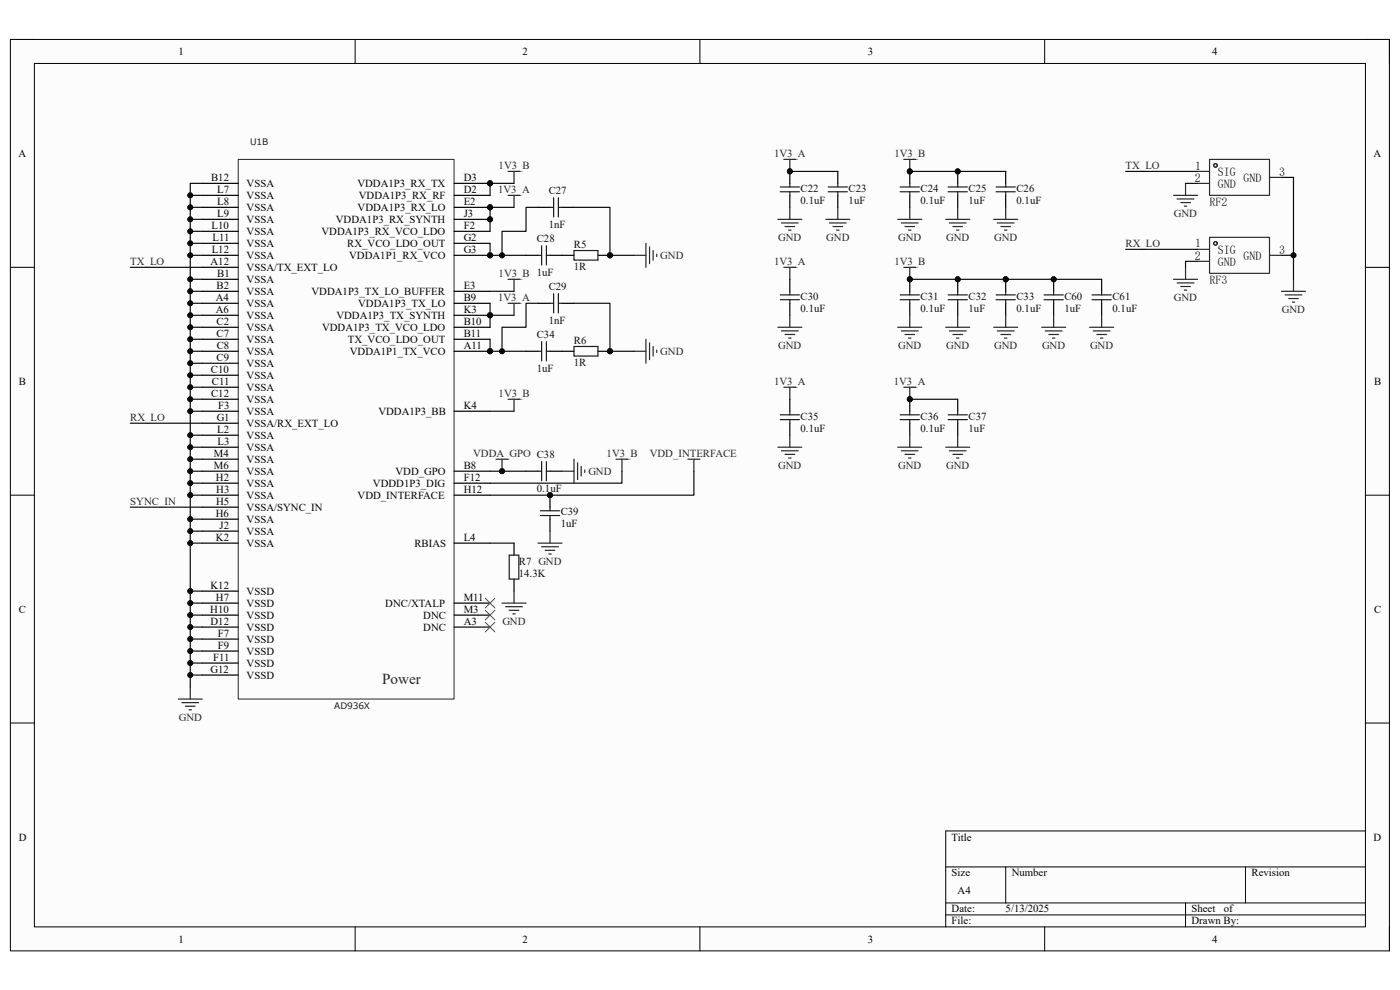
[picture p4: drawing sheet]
<svg xmlns="http://www.w3.org/2000/svg" width="297mm" height="210mm" viewBox="0 0 297 210" stroke-linecap="round" stroke-linejoin="round" font-family="sans-serif">
<path d="M2.2 8.4h292.6v193.3h-292.6z" fill-rule="evenodd" fill="#fcfcfc"/>
<path d="M2.2 8.4h292.6v193.3h-292.6z" fill="none" stroke="#000" stroke-width=".21"/>
<path d="M7.3 13.5h282.4v183.1h-282.4z" fill-rule="evenodd" fill="#fcfcfc"/>
<g fill="none" stroke="#000" stroke-width=".21">
<path d="M2.2 8.4h5.1M7.3 13.5h282.4v183.1h-282.4zM75.3 8.4v5.1M148.5 8.4v5.1M221.6 8.4v5.1M289.7 8.4h5.1v5.1M2.2 56.7h5.1M289.7 56.7h5.1M2.2 105h5.1M289.7 105.1h5.1M2.2 153.4h5.1M289.7 153.4h5.1"/>
<path d="M289.7 176.3h-89.1v20.3M75.3 196.6v5.1M148.5 196.6v5.1M200.6 183.9h89.1M200.6 191.5h89.1M200.6 194.1h89.1M213.4 183.9v7.6M221.6 196.6v5.1M251.5 191.5v5.1M264.2 183.9v7.6M294.8 196.6v5.1"/>
</g>
<g fill="none" stroke="#303030" stroke-width=".25">
<path d="M256.6 33.8h12.7v7.6h-12.7zM256.6 50.4h12.7v7.6h-12.7z"/>
<circle cx="257.9" cy="35.1" r=".37"/>
<circle cx="257.9" cy="35.1" r=".38"/>
<circle cx="257.9" cy="51.6" r=".37"/>
<circle cx="257.9" cy="51.6" r=".38"/>
</g>
<path d="M254.1 36.4h2.5M254.1 38.9h2.5M269.3 37.6h2.6M254.1 52.9h2.5M254.1 55.4h2.5M269.3 54.2h2.6" fill="none" stroke="#292929" stroke-width=".25"/>
<g fill="none" stroke="#262626" stroke-width=".25">
<path d="M251.5 38.9v2.5M249 41.4h5.1M249 59.3h5.1M249.7 42.2h3.6M250.5 43h2M251.3 43.7h.5M251.5 56.7v2.6M274.4 59.3v2.5M249.7 60h3.6M250.5 60.8h2M251.3 61.5h.5M271.9 61.8h5.1"/>
<path d="M272.6 62.6h3.6M273.4 63.3h2M274.2 64.1h.5"/>
</g>
<path d="M238.8 36.4h15.3M271.9 37.6h2.5v21.7M238.8 52.9h15.3" fill="none" stroke="#0e0e0e" stroke-width=".25"/>
<circle cx="274.4" cy="54.2" r=".51" fill="#0e0e0e"/>
<circle cx="274.4" cy="54.2" r=".51" fill="none" stroke="#0e0e0e" stroke-width=".21"/>
<path d="M271.9 54.2h2.5" fill="none" stroke="#0e0e0e" stroke-width=".25"/>
<circle cx="274.4" cy="54.2" r=".51" fill="#0e0e0e"/>
<circle cx="274.4" cy="54.2" r=".51" fill="none" stroke="#0e0e0e" stroke-width=".21"/>
<path d="M251.5 38.9h2.6M254.1 55.4h-2.6v1.3" fill="none" stroke="#0e0e0e" stroke-width=".25"/>
<circle cx="104" cy="74.5" r=".51" fill="#0e0e0e"/>
<circle cx="104" cy="74.5" r=".51" fill="none" stroke="#0e0e0e" stroke-width=".21"/>
<circle cx="104" cy="38.9" r=".51" fill="#0e0e0e"/>
<circle cx="104" cy="38.9" r=".51" fill="none" stroke="#0e0e0e" stroke-width=".21"/>
<circle cx="104" cy="44" r=".51" fill="#0e0e0e"/>
<circle cx="104" cy="44" r=".51" fill="none" stroke="#0e0e0e" stroke-width=".21"/>
<circle cx="104" cy="54.2" r=".51" fill="#0e0e0e"/>
<circle cx="104" cy="54.2" r=".51" fill="none" stroke="#0e0e0e" stroke-width=".21"/>
<circle cx="104" cy="46.5" r=".51" fill="#0e0e0e"/>
<circle cx="104" cy="46.5" r=".51" fill="none" stroke="#0e0e0e" stroke-width=".21"/>
<circle cx="104" cy="66.9" r=".51" fill="#0e0e0e"/>
<circle cx="104" cy="66.9" r=".51" fill="none" stroke="#0e0e0e" stroke-width=".21"/>
<path d="M50.5 33.8h45.8v114.5h-45.8z" fill="none" stroke="#262626" stroke-width=".21"/>
<path d="M42.9 64.3h7.6M42.9 66.9h7.6M96.3 74.5h7.7M96.3 133h7.7" fill="none" stroke="#000" stroke-width=".25"/>
<circle cx="104" cy="74.5" r=".51" fill="#0e0e0e"/>
<circle cx="104" cy="74.5" r=".51" fill="none" stroke="#0e0e0e" stroke-width=".21"/>
<g fill="none" stroke="#000" stroke-width=".25">
<path d="M42.9 38.9h7.6M96.3 38.9h7.7M42.9 56.7h7.6M42.9 59.3h7.6M96.3 41.4h7.7M42.9 61.8h7.6M42.9 69.4h7.6M42.9 72h7.6M42.9 74.5h7.6M42.9 77.1h7.6M42.9 79.6h7.6M96.3 64.3h7.7"/>
<path d="M96.3 69.4h7.7M96.3 72h7.7M42.9 82.1h7.6M42.9 84.7h7.6M96.3 100h7.7"/>
</g>
<circle cx="104" cy="38.9" r=".51" fill="#0e0e0e"/>
<circle cx="104" cy="38.9" r=".51" fill="none" stroke="#0e0e0e" stroke-width=".21"/>
<path d="M96.3 44h7.7M42.9 133h7.6" fill="none" stroke="#000" stroke-width=".25"/>
<circle cx="104" cy="44" r=".51" fill="#0e0e0e"/>
<circle cx="104" cy="44" r=".51" fill="none" stroke="#0e0e0e" stroke-width=".21"/>
<path d="M96.3 49.1h7.7M96.3 51.6h7.7M96.3 54.2h7.7M96.3 61.8h7.7M42.9 87.2h7.6M42.9 89.8h7.6M96.3 102.5h7.7M42.9 135.6h7.6M42.9 138.1h7.6M42.9 140.7h7.6" fill="none" stroke="#000" stroke-width=".25"/>
<circle cx="104" cy="54.2" r=".51" fill="#0e0e0e"/>
<circle cx="104" cy="54.2" r=".51" fill="none" stroke="#0e0e0e" stroke-width=".21"/>
<path d="M96.3 46.5h7.7M42.9 102.5h7.6M42.9 105h7.6M42.9 107.6h7.6M42.9 110.1h7.6M42.9 112.7h7.6M96.3 105h7.7M42.9 127.9h7.6M42.9 130.5h7.6M42.9 143.2h7.6" fill="none" stroke="#000" stroke-width=".25"/>
<circle cx="104" cy="46.5" r=".51" fill="#0e0e0e"/>
<circle cx="104" cy="46.5" r=".51" fill="none" stroke="#0e0e0e" stroke-width=".21"/>
<path d="M96.3 66.9h7.7M42.9 115.2h7.6" fill="none" stroke="#000" stroke-width=".25"/>
<circle cx="104" cy="66.9" r=".51" fill="#0e0e0e"/>
<circle cx="104" cy="66.9" r=".51" fill="none" stroke="#0e0e0e" stroke-width=".21"/>
<g fill="none" stroke="#000" stroke-width=".25">
<path d="M42.9 41.4h7.6M42.9 44h7.6M42.9 46.5h7.6M42.9 49.1h7.6M42.9 51.6h7.6M42.9 54.2h7.6M111.6 54.2h2.5M116.7 54.2h2.5M42.9 92.3h7.6M42.9 94.9h7.6M42.9 97.4h7.6M42.9 100h7.6"/>
<path d="M96.3 87.2h7.7M96.3 115.2h7.7M42.9 125.4h7.6M96.3 130.5h7.7M96.3 127.9h7.7"/>
</g>
<path d="M107.8 36.4h2.5M109.1 36.4v2.5M107.8 41.4h2.5M109.1 41.4v2.6M37.8 148.3h5.1M38.6 149.1h3.5M39.3 149.8h2.1M40.1 150.6h.5M40.4 145.7v2.6" fill="none" stroke="#262626" stroke-width=".25"/>
<path d="M114.1 54.2h.8M114.9 52.1v4.1M115.9 52.1v4.1M115.9 54.2h.8" fill="none" stroke="#1c1c1c" stroke-width=".25"/>
<circle cx="129.4" cy="54.2" r=".51" fill="#0e0e0e"/>
<circle cx="129.4" cy="54.2" r=".51" fill="none" stroke="#0e0e0e" stroke-width=".21"/>
<path d="M126.9 54.2h2.5" fill="none" stroke="#000" stroke-width=".25"/>
<circle cx="129.4" cy="54.2" r=".51" fill="#0e0e0e"/>
<circle cx="129.4" cy="54.2" r=".51" fill="none" stroke="#0e0e0e" stroke-width=".21"/>
<path d="M114.1 44h2.6M119.2 54.2h2.6M119.2 44h2.6M111.6 74.5h2.5M116.7 74.5h2.5" fill="none" stroke="#000" stroke-width=".25"/>
<path d="M116.7 44h.7M117.4 42v4M118.5 42v4M118.5 44h.7M121.8 53.1h5.1v2.1h-5.1zM114.1 74.5h.8M114.9 72.5v4.1M115.9 72.5v4.1M115.9 74.5h.8" fill="none" stroke="#1c1c1c" stroke-width=".25"/>
<path d="M107.8 59.3h2.5M109.1 59.3v2.5M134.5 54.2h2.5M137 51.6v5.1M137.8 52.4v3.5M138.6 53.1v2.1M139.3 53.9v.5M107.8 64.3h2.5M109.1 64.3v2.6" fill="none" stroke="#262626" stroke-width=".25"/>
<circle cx="129.4" cy="74.5" r=".51" fill="#0e0e0e"/>
<circle cx="129.4" cy="74.5" r=".51" fill="none" stroke="#0e0e0e" stroke-width=".21"/>
<path d="M126.9 74.5h2.5" fill="none" stroke="#000" stroke-width=".25"/>
<circle cx="129.4" cy="74.5" r=".51" fill="#0e0e0e"/>
<circle cx="129.4" cy="74.5" r=".51" fill="none" stroke="#0e0e0e" stroke-width=".21"/>
<path d="M114.1 64.3h2.6M119.2 74.5h2.6M119.2 64.3h2.6" fill="none" stroke="#000" stroke-width=".25"/>
<path d="M116.7 64.3h.7M117.4 62.3v4.1M118.5 62.3v4.1M118.5 64.3h.7M121.8 73.5h5.1v2h-5.1z" fill="none" stroke="#1c1c1c" stroke-width=".25"/>
<path d="M134.5 74.5h2.5M137 72v5.1M137.8 72.7v3.6M138.6 73.5v2M139.3 74.3v.5M105.2 97.4h2.6M106.5 97.4v2.6M107.8 84.7h2.5M109.1 84.7v2.5" fill="none" stroke="#262626" stroke-width=".25"/>
<circle cx="106.5" cy="100" r=".51" fill="#0e0e0e"/>
<circle cx="106.5" cy="100" r=".51" fill="none" stroke="#0e0e0e" stroke-width=".21"/>
<circle cx="116.7" cy="105" r=".51" fill="#0e0e0e"/>
<circle cx="116.7" cy="105" r=".51" fill="none" stroke="#0e0e0e" stroke-width=".21"/>
<path d="M116.7 105v2.6M116.7 110.1v2.6" fill="none" stroke="#000" stroke-width=".25"/>
<circle cx="116.7" cy="105" r=".51" fill="#0e0e0e"/>
<circle cx="116.7" cy="105" r=".51" fill="none" stroke="#0e0e0e" stroke-width=".21"/>
<path d="M108 117.8h2.1v5.1h-2.1zM114.6 108.4h4.1M114.6 109.4h4.1M116.7 107.6v.8M116.7 109.4v.7" fill="none" stroke="#1c1c1c" stroke-width=".25"/>
<path d="M114.1 115.2h5.1M114.9 116h3.6M115.7 116.7h2M116.4 117.5h.5M116.7 112.7v2.5M106.5 127.9h5.1M107.3 128.7h3.5M108 129.5h2.1M108.8 130.2h.5M109.1 125.4v2.5" fill="none" stroke="#262626" stroke-width=".25"/>
<path d="M109.1 115.2v2.6M109.1 122.9v2.5" fill="none" stroke="#000" stroke-width=".25"/>
<path d="M104 38.9v2.5" fill="none" stroke="#0e0e0e" stroke-width=".25"/>
<circle cx="104" cy="38.9" r=".51" fill="#0e0e0e"/>
<circle cx="104" cy="38.9" r=".51" fill="none" stroke="#0e0e0e" stroke-width=".21"/>
<path d="M104 38.9h5.1" fill="none" stroke="#0e0e0e" stroke-width=".25"/>
<circle cx="104" cy="38.9" r=".51" fill="#0e0e0e"/>
<circle cx="104" cy="38.9" r=".51" fill="none" stroke="#0e0e0e" stroke-width=".21"/>
<path d="M104 44v5.1" fill="none" stroke="#0e0e0e" stroke-width=".25"/>
<circle cx="104" cy="46.5" r=".51" fill="#0e0e0e"/>
<circle cx="104" cy="46.5" r=".51" fill="none" stroke="#0e0e0e" stroke-width=".21"/>
<circle cx="104" cy="44" r=".51" fill="#0e0e0e"/>
<circle cx="104" cy="44" r=".51" fill="none" stroke="#0e0e0e" stroke-width=".21"/>
<path d="M104 44h5.1" fill="none" stroke="#0e0e0e" stroke-width=".25"/>
<circle cx="104" cy="44" r=".51" fill="#0e0e0e"/>
<circle cx="104" cy="44" r=".51" fill="none" stroke="#0e0e0e" stroke-width=".21"/>
<path d="M104 51.6v2.6" fill="none" stroke="#0e0e0e" stroke-width=".25"/>
<circle cx="104" cy="54.2" r=".51" fill="#0e0e0e"/>
<circle cx="104" cy="54.2" r=".51" fill="none" stroke="#0e0e0e" stroke-width=".21"/>
<path d="M114.1 44h-2.5v5.1h-5.1v5.1" fill="none" stroke="#0e0e0e" stroke-width=".25"/>
<circle cx="106.5" cy="54.2" r=".51" fill="#0e0e0e"/>
<circle cx="106.5" cy="54.2" r=".51" fill="none" stroke="#0e0e0e" stroke-width=".21"/>
<path d="M121.8 44h7.6v10.2" fill="none" stroke="#0e0e0e" stroke-width=".25"/>
<circle cx="129.4" cy="54.2" r=".51" fill="#0e0e0e"/>
<circle cx="129.4" cy="54.2" r=".51" fill="none" stroke="#0e0e0e" stroke-width=".21"/>
<path d="M129.4 54.2h5.1" fill="none" stroke="#0e0e0e" stroke-width=".25"/>
<circle cx="129.4" cy="54.2" r=".51" fill="#0e0e0e"/>
<circle cx="129.4" cy="54.2" r=".51" fill="none" stroke="#0e0e0e" stroke-width=".21"/>
<path d="M104 61.8h5.1M104 66.9h5.1" fill="none" stroke="#0e0e0e" stroke-width=".25"/>
<circle cx="104" cy="66.9" r=".51" fill="#0e0e0e"/>
<circle cx="104" cy="66.9" r=".51" fill="none" stroke="#0e0e0e" stroke-width=".21"/>
<path d="M114.1 64.3h-2.5v5.1h-5.1v5.1" fill="none" stroke="#0e0e0e" stroke-width=".25"/>
<circle cx="106.5" cy="74.5" r=".51" fill="#0e0e0e"/>
<circle cx="106.5" cy="74.5" r=".51" fill="none" stroke="#0e0e0e" stroke-width=".21"/>
<path d="M121.8 64.3h7.6v10.2" fill="none" stroke="#0e0e0e" stroke-width=".25"/>
<circle cx="129.4" cy="74.5" r=".51" fill="#0e0e0e"/>
<circle cx="129.4" cy="74.5" r=".51" fill="none" stroke="#0e0e0e" stroke-width=".21"/>
<path d="M129.4 74.5h5.1" fill="none" stroke="#0e0e0e" stroke-width=".25"/>
<circle cx="129.4" cy="74.5" r=".51" fill="#0e0e0e"/>
<circle cx="129.4" cy="74.5" r=".51" fill="none" stroke="#0e0e0e" stroke-width=".21"/>
<path d="M104 72v2.5" fill="none" stroke="#0e0e0e" stroke-width=".25"/>
<circle cx="104" cy="74.5" r=".51" fill="#0e0e0e"/>
<circle cx="104" cy="74.5" r=".51" fill="none" stroke="#0e0e0e" stroke-width=".21"/>
<path d="M104 87.2h5.1M104 100h2.5" fill="none" stroke="#0e0e0e" stroke-width=".25"/>
<circle cx="106.5" cy="100" r=".51" fill="#0e0e0e"/>
<circle cx="106.5" cy="100" r=".51" fill="none" stroke="#0e0e0e" stroke-width=".21"/>
<path d="M104 115.2h5.1" fill="none" stroke="#0e0e0e" stroke-width=".25"/>
<path d="M102.9 126.9l2.1 2.1M102.9 129.5l2.1 2M102.9 132l2.1 2M105 126.9l-2.1 2.1M105 129.5l-2.1 2M105 132l-2.1 2" fill="none" stroke="#4c4c4c" stroke-width=".21"/>
<circle cx="167.6" cy="36.4" r=".51" fill="#0e0e0e"/>
<circle cx="167.6" cy="36.4" r=".51" fill="none" stroke="#0e0e0e" stroke-width=".21"/>
<path d="M167.6 36.4v2.5M167.6 41.4v2.6" fill="none" stroke="#000" stroke-width=".25"/>
<circle cx="167.6" cy="36.4" r=".51" fill="#0e0e0e"/>
<circle cx="167.6" cy="36.4" r=".51" fill="none" stroke="#0e0e0e" stroke-width=".21"/>
<path d="M165.5 39.7h4.1M167.6 38.9v.8M175.7 39.7h4.1M177.7 38.9v.8M165.5 40.7h4.1M167.6 40.7v.7M175.7 40.7h4.1M177.7 40.7v.7" fill="none" stroke="#1c1c1c" stroke-width=".25"/>
<path d="M177.7 36.4v2.5M177.7 41.4v2.6" fill="none" stroke="#000" stroke-width=".25"/>
<path d="M166.3 33.8h2.5M167.6 33.8v2.6" fill="none" stroke="#262626" stroke-width=".25"/>
<circle cx="167.6" cy="36.4" r=".51" fill="#0e0e0e"/>
<circle cx="167.6" cy="36.4" r=".51" fill="none" stroke="#0e0e0e" stroke-width=".21"/>
<path d="M167.6 36.4h10.1" fill="none" stroke="#0e0e0e" stroke-width=".25"/>
<circle cx="167.6" cy="36.4" r=".51" fill="#0e0e0e"/>
<circle cx="167.6" cy="36.4" r=".51" fill="none" stroke="#0e0e0e" stroke-width=".21"/>
<path d="M191.7 33.8h2.6M193 33.8v2.6M165 46.5h5.1M165.8 47.3h3.5M166.5 48.1h2.1M167.3 48.8h.5M167.6 44v2.5M175.2 46.5h5.1M176 47.3h3.5M176.7 48.1h2.1M177.5 48.8h.5M177.7 44v2.5" fill="none" stroke="#262626" stroke-width=".25"/>
<circle cx="193" cy="36.4" r=".51" fill="#0e0e0e"/>
<circle cx="193" cy="36.4" r=".51" fill="none" stroke="#0e0e0e" stroke-width=".21"/>
<circle cx="193" cy="36.4" r=".51" fill="#0e0e0e"/>
<circle cx="193" cy="36.4" r=".51" fill="none" stroke="#0e0e0e" stroke-width=".21"/>
<path d="M193 36.4v2.5M193 41.4v2.6" fill="none" stroke="#000" stroke-width=".25"/>
<circle cx="193" cy="36.4" r=".51" fill="#0e0e0e"/>
<circle cx="193" cy="36.4" r=".51" fill="none" stroke="#0e0e0e" stroke-width=".21"/>
<path d="M191 39.7h4M193 38.9v.8M191 40.7h4M193 40.7v.7" fill="none" stroke="#1c1c1c" stroke-width=".25"/>
<circle cx="203.2" cy="36.4" r=".51" fill="#0e0e0e"/>
<circle cx="203.2" cy="36.4" r=".51" fill="none" stroke="#0e0e0e" stroke-width=".21"/>
<path d="M203.2 36.4v2.5M203.2 41.4v2.6" fill="none" stroke="#000" stroke-width=".25"/>
<circle cx="203.2" cy="36.4" r=".51" fill="#0e0e0e"/>
<circle cx="203.2" cy="36.4" r=".51" fill="none" stroke="#0e0e0e" stroke-width=".21"/>
<path d="M201.1 39.7h4.1M203.2 38.9v.8M211.3 39.7h4.1M213.4 38.9v.8M201.1 40.7h4.1M203.2 40.7v.7M211.3 40.7h4.1M213.4 40.7v.7" fill="none" stroke="#1c1c1c" stroke-width=".25"/>
<path d="M213.4 36.4v2.5M213.4 41.4v2.6" fill="none" stroke="#000" stroke-width=".25"/>
<g fill="none" stroke="#262626" stroke-width=".25">
<path d="M190.5 46.5h5M191.2 47.3h3.6M192 48.1h2M192.8 48.8h.5M193 44v2.5M200.6 46.5h5.1M201.4 47.3h3.6M202.2 48.1h2M202.9 48.8h.5M203.2 44v2.5M210.8 46.5h5.1M211.6 47.3h3.5"/>
<path d="M212.3 48.1h2.1M213.1 48.8h.5M213.4 44v2.5"/>
</g>
<path d="M193 36.4h20.4" fill="none" stroke="#0e0e0e" stroke-width=".25"/>
<circle cx="203.2" cy="36.4" r=".51" fill="#0e0e0e"/>
<circle cx="203.2" cy="36.4" r=".51" fill="none" stroke="#0e0e0e" stroke-width=".21"/>
<circle cx="193" cy="36.4" r=".51" fill="#0e0e0e"/>
<circle cx="193" cy="36.4" r=".51" fill="none" stroke="#0e0e0e" stroke-width=".21"/>
<path d="M166.3 56.7h2.5M167.6 56.7v2.6M191.7 56.7h2.6M193 56.7v2.6M165 69.4h5.1M165.8 70.2h3.5M166.5 71h2.1M167.3 71.7h.5M167.6 66.9v2.5" fill="none" stroke="#262626" stroke-width=".25"/>
<path d="M167.6 59.3v2.5M167.6 64.3v2.6" fill="none" stroke="#000" stroke-width=".25"/>
<path d="M165.5 62.6h4.1M165.5 63.6h4.1M167.6 61.8v.8M167.6 63.6v.7" fill="none" stroke="#1c1c1c" stroke-width=".25"/>
<circle cx="193" cy="59.3" r=".51" fill="#0e0e0e"/>
<circle cx="193" cy="59.3" r=".51" fill="none" stroke="#0e0e0e" stroke-width=".21"/>
<circle cx="193" cy="59.3" r=".51" fill="#0e0e0e"/>
<circle cx="193" cy="59.3" r=".51" fill="none" stroke="#0e0e0e" stroke-width=".21"/>
<path d="M193 59.3v2.5M193 64.3v2.6" fill="none" stroke="#000" stroke-width=".25"/>
<circle cx="193" cy="59.3" r=".51" fill="#0e0e0e"/>
<circle cx="193" cy="59.3" r=".51" fill="none" stroke="#0e0e0e" stroke-width=".21"/>
<path d="M191 62.6h4M191 63.6h4M193 61.8v.8M193 63.6v.7" fill="none" stroke="#1c1c1c" stroke-width=".25"/>
<circle cx="203.2" cy="59.3" r=".51" fill="#0e0e0e"/>
<circle cx="203.2" cy="59.3" r=".51" fill="none" stroke="#0e0e0e" stroke-width=".21"/>
<path d="M203.2 59.3v2.5M203.2 64.3v2.6" fill="none" stroke="#000" stroke-width=".25"/>
<circle cx="203.2" cy="59.3" r=".51" fill="#0e0e0e"/>
<circle cx="203.2" cy="59.3" r=".51" fill="none" stroke="#0e0e0e" stroke-width=".21"/>
<path d="M201.1 62.6h4.1M201.1 63.6h4.1M203.2 61.8v.8M203.2 63.6v.7" fill="none" stroke="#1c1c1c" stroke-width=".25"/>
<circle cx="213.4" cy="59.3" r=".51" fill="#0e0e0e"/>
<circle cx="213.4" cy="59.3" r=".51" fill="none" stroke="#0e0e0e" stroke-width=".21"/>
<path d="M213.4 59.3v2.5M213.4 64.3v2.6" fill="none" stroke="#000" stroke-width=".25"/>
<circle cx="213.4" cy="59.3" r=".51" fill="#0e0e0e"/>
<circle cx="213.4" cy="59.3" r=".51" fill="none" stroke="#0e0e0e" stroke-width=".21"/>
<path d="M211.3 62.6h4.1M211.3 63.6h4.1M213.4 61.8v.8M213.4 63.6v.7" fill="none" stroke="#1c1c1c" stroke-width=".25"/>
<g fill="none" stroke="#262626" stroke-width=".25">
<path d="M190.5 69.4h5M191.2 70.2h3.6M192 71h2M192.8 71.7h.5M193 66.9v2.5M200.6 69.4h5.1M201.4 70.2h3.6M202.2 71h2M202.9 71.7h.5M203.2 66.9v2.5M210.8 69.4h5.1M211.6 70.2h3.5"/>
<path d="M212.3 71h2.1M213.1 71.7h.5M213.4 66.9v2.5"/>
</g>
<path d="M193 59.3h20.4" fill="none" stroke="#0e0e0e" stroke-width=".25"/>
<circle cx="213.4" cy="59.3" r=".51" fill="#0e0e0e"/>
<circle cx="213.4" cy="59.3" r=".51" fill="none" stroke="#0e0e0e" stroke-width=".21"/>
<circle cx="203.2" cy="59.3" r=".51" fill="#0e0e0e"/>
<circle cx="203.2" cy="59.3" r=".51" fill="none" stroke="#0e0e0e" stroke-width=".21"/>
<circle cx="193" cy="59.3" r=".51" fill="#0e0e0e"/>
<circle cx="193" cy="59.3" r=".51" fill="none" stroke="#0e0e0e" stroke-width=".21"/>
<path d="M165 94.9h5.1M165.8 95.6h3.5M166.3 82.1h2.5M166.5 96.4h2.1M167.3 97.2h.5M167.6 82.1v2.6M167.6 92.3v2.6M191.7 82.1h2.6M193 82.1v2.6" fill="none" stroke="#262626" stroke-width=".25"/>
<path d="M167.6 84.7v2.5M167.6 89.8v2.5" fill="none" stroke="#000" stroke-width=".25"/>
<path d="M165.5 88h4.1M165.5 89h4.1M167.6 87.2v.8M167.6 89v.8" fill="none" stroke="#1c1c1c" stroke-width=".25"/>
<circle cx="193" cy="84.7" r=".51" fill="#0e0e0e"/>
<circle cx="193" cy="84.7" r=".51" fill="none" stroke="#0e0e0e" stroke-width=".21"/>
<circle cx="193" cy="84.7" r=".51" fill="#0e0e0e"/>
<circle cx="193" cy="84.7" r=".51" fill="none" stroke="#0e0e0e" stroke-width=".21"/>
<path d="M193 84.7v2.5M193 89.8v2.5" fill="none" stroke="#000" stroke-width=".25"/>
<circle cx="193" cy="84.7" r=".51" fill="#0e0e0e"/>
<circle cx="193" cy="84.7" r=".51" fill="none" stroke="#0e0e0e" stroke-width=".21"/>
<path d="M191 88h4M191 89h4M193 87.2v.8M193 89v.8M201.1 88h4.1M201.1 89h4.1M203.2 87.2v.8M203.2 89v.8" fill="none" stroke="#1c1c1c" stroke-width=".25"/>
<path d="M190.5 94.9h5M191.2 95.6h3.6M192 96.4h2M192.8 97.2h.5M193 92.3v2.6M200.6 94.9h5.1M201.4 95.6h3.6M202.2 96.4h2M202.9 97.2h.5M203.2 92.3v2.6" fill="none" stroke="#262626" stroke-width=".25"/>
<path d="M203.2 84.7v2.5M203.2 89.8v2.5" fill="none" stroke="#000" stroke-width=".25"/>
<path d="M193 84.7h10.2" fill="none" stroke="#0e0e0e" stroke-width=".25"/>
<circle cx="193" cy="84.7" r=".51" fill="#0e0e0e"/>
<circle cx="193" cy="84.7" r=".51" fill="none" stroke="#0e0e0e" stroke-width=".21"/>
<path d="M104 74.5h7.6" fill="none" stroke="#0e0e0e" stroke-width=".25"/>
<circle cx="104" cy="74.5" r=".51" fill="#0e0e0e"/>
<circle cx="104" cy="74.5" r=".51" fill="none" stroke="#0e0e0e" stroke-width=".21"/>
<circle cx="106.5" cy="74.5" r=".51" fill="#0e0e0e"/>
<circle cx="106.5" cy="74.5" r=".51" fill="none" stroke="#0e0e0e" stroke-width=".21"/>
<path d="M104 64.3v5.1" fill="none" stroke="#0e0e0e" stroke-width=".25"/>
<circle cx="104" cy="66.9" r=".51" fill="#0e0e0e"/>
<circle cx="104" cy="66.9" r=".51" fill="none" stroke="#0e0e0e" stroke-width=".21"/>
<path d="M40.4 64.3h2.5" fill="none" stroke="#0e0e0e" stroke-width=".25"/>
<circle cx="40.4" cy="64.3" r=".51" fill="#0e0e0e"/>
<circle cx="40.4" cy="64.3" r=".51" fill="none" stroke="#0e0e0e" stroke-width=".21"/>
<path d="M40.4 66.9h2.5" fill="none" stroke="#0e0e0e" stroke-width=".25"/>
<circle cx="40.4" cy="66.9" r=".51" fill="#0e0e0e"/>
<circle cx="40.4" cy="66.9" r=".51" fill="none" stroke="#0e0e0e" stroke-width=".21"/>
<path d="M40.4 59.3h2.5" fill="none" stroke="#0e0e0e" stroke-width=".25"/>
<circle cx="40.4" cy="59.2" r=".51" fill="#0e0e0e"/>
<circle cx="40.4" cy="59.2" r=".51" fill="none" stroke="#0e0e0e" stroke-width=".21"/>
<path d="M40.4 61.8h2.5" fill="none" stroke="#0e0e0e" stroke-width=".25"/>
<circle cx="40.4" cy="61.8" r=".51" fill="#0e0e0e"/>
<circle cx="40.4" cy="61.8" r=".51" fill="none" stroke="#0e0e0e" stroke-width=".21"/>
<path d="M40.4 69.4h2.5" fill="none" stroke="#0e0e0e" stroke-width=".25"/>
<circle cx="40.4" cy="69.4" r=".51" fill="#0e0e0e"/>
<circle cx="40.4" cy="69.4" r=".51" fill="none" stroke="#0e0e0e" stroke-width=".21"/>
<path d="M40.4 72h2.5" fill="none" stroke="#0e0e0e" stroke-width=".25"/>
<circle cx="40.4" cy="72" r=".51" fill="#0e0e0e"/>
<circle cx="40.4" cy="72" r=".51" fill="none" stroke="#0e0e0e" stroke-width=".21"/>
<path d="M40.4 74.5h2.5" fill="none" stroke="#0e0e0e" stroke-width=".25"/>
<circle cx="40.4" cy="74.5" r=".51" fill="#0e0e0e"/>
<circle cx="40.4" cy="74.5" r=".51" fill="none" stroke="#0e0e0e" stroke-width=".21"/>
<path d="M40.4 77.1h2.5" fill="none" stroke="#0e0e0e" stroke-width=".25"/>
<circle cx="40.4" cy="77.1" r=".51" fill="#0e0e0e"/>
<circle cx="40.4" cy="77.1" r=".51" fill="none" stroke="#0e0e0e" stroke-width=".21"/>
<path d="M40.4 79.6h2.5" fill="none" stroke="#0e0e0e" stroke-width=".25"/>
<circle cx="40.4" cy="79.6" r=".51" fill="#0e0e0e"/>
<circle cx="40.4" cy="79.6" r=".51" fill="none" stroke="#0e0e0e" stroke-width=".21"/>
<path d="M40.4 82.1h2.5" fill="none" stroke="#0e0e0e" stroke-width=".25"/>
<circle cx="40.4" cy="82.1" r=".51" fill="#0e0e0e"/>
<circle cx="40.4" cy="82.1" r=".51" fill="none" stroke="#0e0e0e" stroke-width=".21"/>
<path d="M40.4 84.7h2.5" fill="none" stroke="#0e0e0e" stroke-width=".25"/>
<circle cx="40.4" cy="84.7" r=".51" fill="#0e0e0e"/>
<circle cx="40.4" cy="84.7" r=".51" fill="none" stroke="#0e0e0e" stroke-width=".21"/>
<path d="M40.4 133h2.5" fill="none" stroke="#0e0e0e" stroke-width=".25"/>
<circle cx="40.4" cy="133" r=".51" fill="#0e0e0e"/>
<circle cx="40.4" cy="133" r=".51" fill="none" stroke="#0e0e0e" stroke-width=".21"/>
<path d="M40.4 87.2h2.5" fill="none" stroke="#0e0e0e" stroke-width=".25"/>
<circle cx="40.4" cy="87.2" r=".51" fill="#0e0e0e"/>
<circle cx="40.4" cy="87.2" r=".51" fill="none" stroke="#0e0e0e" stroke-width=".21"/>
<path d="M40.4 135.6h2.5" fill="none" stroke="#0e0e0e" stroke-width=".25"/>
<circle cx="40.4" cy="135.6" r=".51" fill="#0e0e0e"/>
<circle cx="40.4" cy="135.6" r=".51" fill="none" stroke="#0e0e0e" stroke-width=".21"/>
<path d="M40.4 138.1h2.5" fill="none" stroke="#0e0e0e" stroke-width=".25"/>
<circle cx="40.4" cy="138.1" r=".51" fill="#0e0e0e"/>
<circle cx="40.4" cy="138.1" r=".51" fill="none" stroke="#0e0e0e" stroke-width=".21"/>
<path d="M40.4 140.7h2.5" fill="none" stroke="#0e0e0e" stroke-width=".25"/>
<circle cx="40.4" cy="140.7" r=".51" fill="#0e0e0e"/>
<circle cx="40.4" cy="140.7" r=".51" fill="none" stroke="#0e0e0e" stroke-width=".21"/>
<path d="M40.4 143.2h2.5" fill="none" stroke="#0e0e0e" stroke-width=".25"/>
<circle cx="40.4" cy="143.2" r=".51" fill="#0e0e0e"/>
<circle cx="40.4" cy="143.2" r=".51" fill="none" stroke="#0e0e0e" stroke-width=".21"/>
<path d="M40.4 102.5h2.5" fill="none" stroke="#0e0e0e" stroke-width=".25"/>
<circle cx="40.4" cy="102.5" r=".51" fill="#0e0e0e"/>
<circle cx="40.4" cy="102.5" r=".51" fill="none" stroke="#0e0e0e" stroke-width=".21"/>
<path d="M40.4 105h2.5" fill="none" stroke="#0e0e0e" stroke-width=".25"/>
<circle cx="40.4" cy="105" r=".51" fill="#0e0e0e"/>
<circle cx="40.4" cy="105" r=".51" fill="none" stroke="#0e0e0e" stroke-width=".21"/>
<path d="M40.4 110.1h2.5" fill="none" stroke="#0e0e0e" stroke-width=".25"/>
<circle cx="40.4" cy="110.1" r=".51" fill="#0e0e0e"/>
<circle cx="40.4" cy="110.1" r=".51" fill="none" stroke="#0e0e0e" stroke-width=".21"/>
<path d="M40.4 127.9h2.5" fill="none" stroke="#0e0e0e" stroke-width=".25"/>
<circle cx="40.4" cy="127.9" r=".51" fill="#0e0e0e"/>
<circle cx="40.4" cy="127.9" r=".51" fill="none" stroke="#0e0e0e" stroke-width=".21"/>
<path d="M40.4 130.5h2.5" fill="none" stroke="#0e0e0e" stroke-width=".25"/>
<circle cx="40.4" cy="130.5" r=".51" fill="#0e0e0e"/>
<circle cx="40.4" cy="130.5" r=".51" fill="none" stroke="#0e0e0e" stroke-width=".21"/>
<path d="M40.4 112.7h2.5" fill="none" stroke="#0e0e0e" stroke-width=".25"/>
<circle cx="40.4" cy="112.7" r=".51" fill="#0e0e0e"/>
<circle cx="40.4" cy="112.7" r=".51" fill="none" stroke="#0e0e0e" stroke-width=".21"/>
<path d="M40.4 115.2h2.5" fill="none" stroke="#0e0e0e" stroke-width=".25"/>
<circle cx="40.4" cy="115.2" r=".51" fill="#0e0e0e"/>
<circle cx="40.4" cy="115.2" r=".51" fill="none" stroke="#0e0e0e" stroke-width=".21"/>
<path d="M40.4 125.4h2.5" fill="none" stroke="#0e0e0e" stroke-width=".25"/>
<circle cx="40.4" cy="125.4" r=".51" fill="#0e0e0e"/>
<circle cx="40.4" cy="125.4" r=".51" fill="none" stroke="#0e0e0e" stroke-width=".21"/>
<path d="M40.4 92.3h2.5" fill="none" stroke="#0e0e0e" stroke-width=".25"/>
<circle cx="40.4" cy="92.3" r=".51" fill="#0e0e0e"/>
<circle cx="40.4" cy="92.3" r=".51" fill="none" stroke="#0e0e0e" stroke-width=".21"/>
<path d="M40.4 94.9h2.5" fill="none" stroke="#0e0e0e" stroke-width=".25"/>
<circle cx="40.4" cy="94.9" r=".51" fill="#0e0e0e"/>
<circle cx="40.4" cy="94.9" r=".51" fill="none" stroke="#0e0e0e" stroke-width=".21"/>
<path d="M40.4 41.4h2.5" fill="none" stroke="#0e0e0e" stroke-width=".25"/>
<circle cx="40.4" cy="41.4" r=".51" fill="#0e0e0e"/>
<circle cx="40.4" cy="41.4" r=".51" fill="none" stroke="#0e0e0e" stroke-width=".21"/>
<path d="M40.4 44h2.5" fill="none" stroke="#0e0e0e" stroke-width=".25"/>
<circle cx="40.4" cy="44" r=".51" fill="#0e0e0e"/>
<circle cx="40.4" cy="44" r=".51" fill="none" stroke="#0e0e0e" stroke-width=".21"/>
<path d="M40.4 46.5h2.5" fill="none" stroke="#0e0e0e" stroke-width=".25"/>
<circle cx="40.4" cy="46.5" r=".51" fill="#0e0e0e"/>
<circle cx="40.4" cy="46.5" r=".51" fill="none" stroke="#0e0e0e" stroke-width=".21"/>
<path d="M40.4 49.1h2.5" fill="none" stroke="#0e0e0e" stroke-width=".25"/>
<circle cx="40.4" cy="49.1" r=".51" fill="#0e0e0e"/>
<circle cx="40.4" cy="49.1" r=".51" fill="none" stroke="#0e0e0e" stroke-width=".21"/>
<path d="M40.4 51.6h2.5" fill="none" stroke="#0e0e0e" stroke-width=".25"/>
<circle cx="40.4" cy="51.6" r=".51" fill="#0e0e0e"/>
<circle cx="40.4" cy="51.6" r=".51" fill="none" stroke="#0e0e0e" stroke-width=".21"/>
<path d="M40.4 54.2h2.5" fill="none" stroke="#0e0e0e" stroke-width=".25"/>
<circle cx="40.4" cy="54.2" r=".51" fill="#0e0e0e"/>
<circle cx="40.4" cy="54.2" r=".51" fill="none" stroke="#0e0e0e" stroke-width=".21"/>
<path d="M40.4 97.4h2.5" fill="none" stroke="#0e0e0e" stroke-width=".25"/>
<circle cx="40.4" cy="97.4" r=".51" fill="#0e0e0e"/>
<circle cx="40.4" cy="97.4" r=".51" fill="none" stroke="#0e0e0e" stroke-width=".21"/>
<path d="M40.4 100h2.5" fill="none" stroke="#0e0e0e" stroke-width=".25"/>
<circle cx="40.4" cy="100" r=".51" fill="#0e0e0e"/>
<circle cx="40.4" cy="100" r=".51" fill="none" stroke="#0e0e0e" stroke-width=".21"/>
<path d="M42.9 38.9h-2.5v106.8M27.6 107.6h15.3" fill="none" stroke="#0e0e0e" stroke-width=".25"/>
<circle cx="40.4" cy="143.2" r=".51" fill="#0e0e0e"/>
<circle cx="40.4" cy="143.2" r=".51" fill="none" stroke="#0e0e0e" stroke-width=".21"/>
<circle cx="40.4" cy="140.7" r=".51" fill="#0e0e0e"/>
<circle cx="40.4" cy="140.7" r=".51" fill="none" stroke="#0e0e0e" stroke-width=".21"/>
<circle cx="40.4" cy="138.1" r=".51" fill="#0e0e0e"/>
<circle cx="40.4" cy="138.1" r=".51" fill="none" stroke="#0e0e0e" stroke-width=".21"/>
<circle cx="40.4" cy="135.6" r=".51" fill="#0e0e0e"/>
<circle cx="40.4" cy="135.6" r=".51" fill="none" stroke="#0e0e0e" stroke-width=".21"/>
<circle cx="40.4" cy="133" r=".51" fill="#0e0e0e"/>
<circle cx="40.4" cy="133" r=".51" fill="none" stroke="#0e0e0e" stroke-width=".21"/>
<circle cx="40.4" cy="130.5" r=".51" fill="#0e0e0e"/>
<circle cx="40.4" cy="130.5" r=".51" fill="none" stroke="#0e0e0e" stroke-width=".21"/>
<circle cx="40.4" cy="127.9" r=".51" fill="#0e0e0e"/>
<circle cx="40.4" cy="127.9" r=".51" fill="none" stroke="#0e0e0e" stroke-width=".21"/>
<circle cx="40.4" cy="125.4" r=".51" fill="#0e0e0e"/>
<circle cx="40.4" cy="125.4" r=".51" fill="none" stroke="#0e0e0e" stroke-width=".21"/>
<circle cx="40.4" cy="115.2" r=".51" fill="#0e0e0e"/>
<circle cx="40.4" cy="115.2" r=".51" fill="none" stroke="#0e0e0e" stroke-width=".21"/>
<circle cx="40.4" cy="112.7" r=".51" fill="#0e0e0e"/>
<circle cx="40.4" cy="112.7" r=".51" fill="none" stroke="#0e0e0e" stroke-width=".21"/>
<circle cx="40.4" cy="110.1" r=".51" fill="#0e0e0e"/>
<circle cx="40.4" cy="110.1" r=".51" fill="none" stroke="#0e0e0e" stroke-width=".21"/>
<circle cx="40.4" cy="105" r=".51" fill="#0e0e0e"/>
<circle cx="40.4" cy="105" r=".51" fill="none" stroke="#0e0e0e" stroke-width=".21"/>
<circle cx="40.4" cy="102.5" r=".51" fill="#0e0e0e"/>
<circle cx="40.4" cy="102.5" r=".51" fill="none" stroke="#0e0e0e" stroke-width=".21"/>
<circle cx="40.4" cy="100" r=".51" fill="#0e0e0e"/>
<circle cx="40.4" cy="100" r=".51" fill="none" stroke="#0e0e0e" stroke-width=".21"/>
<circle cx="40.4" cy="97.4" r=".51" fill="#0e0e0e"/>
<circle cx="40.4" cy="97.4" r=".51" fill="none" stroke="#0e0e0e" stroke-width=".21"/>
<circle cx="40.4" cy="94.9" r=".51" fill="#0e0e0e"/>
<circle cx="40.4" cy="94.9" r=".51" fill="none" stroke="#0e0e0e" stroke-width=".21"/>
<circle cx="40.4" cy="92.3" r=".51" fill="#0e0e0e"/>
<circle cx="40.4" cy="92.3" r=".51" fill="none" stroke="#0e0e0e" stroke-width=".21"/>
<circle cx="40.4" cy="87.2" r=".51" fill="#0e0e0e"/>
<circle cx="40.4" cy="87.2" r=".51" fill="none" stroke="#0e0e0e" stroke-width=".21"/>
<circle cx="40.4" cy="84.7" r=".51" fill="#0e0e0e"/>
<circle cx="40.4" cy="84.7" r=".51" fill="none" stroke="#0e0e0e" stroke-width=".21"/>
<circle cx="40.4" cy="82.1" r=".51" fill="#0e0e0e"/>
<circle cx="40.4" cy="82.1" r=".51" fill="none" stroke="#0e0e0e" stroke-width=".21"/>
<circle cx="40.4" cy="79.6" r=".51" fill="#0e0e0e"/>
<circle cx="40.4" cy="79.6" r=".51" fill="none" stroke="#0e0e0e" stroke-width=".21"/>
<circle cx="40.4" cy="77.1" r=".51" fill="#0e0e0e"/>
<circle cx="40.4" cy="77.1" r=".51" fill="none" stroke="#0e0e0e" stroke-width=".21"/>
<circle cx="40.4" cy="74.5" r=".51" fill="#0e0e0e"/>
<circle cx="40.4" cy="74.5" r=".51" fill="none" stroke="#0e0e0e" stroke-width=".21"/>
<circle cx="40.4" cy="72" r=".51" fill="#0e0e0e"/>
<circle cx="40.4" cy="72" r=".51" fill="none" stroke="#0e0e0e" stroke-width=".21"/>
<circle cx="40.4" cy="69.4" r=".51" fill="#0e0e0e"/>
<circle cx="40.4" cy="69.4" r=".51" fill="none" stroke="#0e0e0e" stroke-width=".21"/>
<circle cx="40.4" cy="66.9" r=".51" fill="#0e0e0e"/>
<circle cx="40.4" cy="66.9" r=".51" fill="none" stroke="#0e0e0e" stroke-width=".21"/>
<circle cx="40.4" cy="64.3" r=".51" fill="#0e0e0e"/>
<circle cx="40.4" cy="64.3" r=".51" fill="none" stroke="#0e0e0e" stroke-width=".21"/>
<circle cx="40.4" cy="61.8" r=".51" fill="#0e0e0e"/>
<circle cx="40.4" cy="61.8" r=".51" fill="none" stroke="#0e0e0e" stroke-width=".21"/>
<circle cx="40.4" cy="59.2" r=".51" fill="#0e0e0e"/>
<circle cx="40.4" cy="59.2" r=".51" fill="none" stroke="#0e0e0e" stroke-width=".21"/>
<circle cx="40.4" cy="54.2" r=".51" fill="#0e0e0e"/>
<circle cx="40.4" cy="54.2" r=".51" fill="none" stroke="#0e0e0e" stroke-width=".21"/>
<circle cx="40.4" cy="51.6" r=".51" fill="#0e0e0e"/>
<circle cx="40.4" cy="51.6" r=".51" fill="none" stroke="#0e0e0e" stroke-width=".21"/>
<circle cx="40.4" cy="49.1" r=".51" fill="#0e0e0e"/>
<circle cx="40.4" cy="49.1" r=".51" fill="none" stroke="#0e0e0e" stroke-width=".21"/>
<circle cx="40.4" cy="46.5" r=".51" fill="#0e0e0e"/>
<circle cx="40.4" cy="46.5" r=".51" fill="none" stroke="#0e0e0e" stroke-width=".21"/>
<circle cx="40.4" cy="44" r=".51" fill="#0e0e0e"/>
<circle cx="40.4" cy="44" r=".51" fill="none" stroke="#0e0e0e" stroke-width=".21"/>
<circle cx="40.4" cy="41.4" r=".51" fill="#0e0e0e"/>
<circle cx="40.4" cy="41.4" r=".51" fill="none" stroke="#0e0e0e" stroke-width=".21"/>
<path d="M130.7 97.4h2.5M131.9 97.4v2.6M145.9 97.4h2.6M147.2 97.4v2.6" fill="none" stroke="#262626" stroke-width=".25"/>
<path d="M131.9 100v2.5h-27.9M147.2 100v5h-43.2" fill="none" stroke="#0e0e0e" stroke-width=".25"/>
<circle cx="116.7" cy="105" r=".51" fill="#0e0e0e"/>
<circle cx="116.7" cy="105" r=".51" fill="none" stroke="#0e0e0e" stroke-width=".21"/>
<path d="M111.6 100h2.5M116.7 100h2.5" fill="none" stroke="#000" stroke-width=".25"/>
<path d="M114.1 100h.8M114.9 97.9v4.1M115.9 97.9v4.1M115.9 100h.8" fill="none" stroke="#1c1c1c" stroke-width=".25"/>
<path d="M106.5 100h5.1" fill="none" stroke="#0e0e0e" stroke-width=".25"/>
<circle cx="106.5" cy="100" r=".51" fill="#0e0e0e"/>
<circle cx="106.5" cy="100" r=".51" fill="none" stroke="#0e0e0e" stroke-width=".21"/>
<path d="M119.2 100h2.6M121.8 97.4v5.1M122.5 98.2v3.5M123.3 98.9v2.1M124.1 99.7v.5" fill="none" stroke="#262626" stroke-width=".25"/>
<path d="M27.6 56.7h15.3M104 54.2h7.6M27.6 89.8h15.3" fill="none" stroke="#0e0e0e" stroke-width=".25"/>
<circle cx="104" cy="54.2" r=".51" fill="#0e0e0e"/>
<circle cx="104" cy="54.2" r=".51" fill="none" stroke="#0e0e0e" stroke-width=".21"/>
<circle cx="106.5" cy="54.2" r=".51" fill="#0e0e0e"/>
<circle cx="106.5" cy="54.2" r=".51" fill="none" stroke="#0e0e0e" stroke-width=".21"/>
<circle cx="223.5" cy="59.3" r=".51" fill="#0e0e0e"/>
<circle cx="223.5" cy="59.3" r=".51" fill="none" stroke="#0e0e0e" stroke-width=".21"/>
<path d="M223.5 59.3v2.5M223.5 64.3v2.6" fill="none" stroke="#000" stroke-width=".25"/>
<circle cx="223.5" cy="59.3" r=".51" fill="#0e0e0e"/>
<circle cx="223.5" cy="59.3" r=".51" fill="none" stroke="#0e0e0e" stroke-width=".21"/>
<path d="M221.5 62.6h4.1M221.5 63.6h4.1M223.5 61.8v.8M223.5 63.6v.7M231.7 62.6h4M231.7 63.6h4M233.7 61.8v.8M233.7 63.6v.7" fill="none" stroke="#1c1c1c" stroke-width=".25"/>
<path d="M233.7 59.3v2.5M233.7 64.3v2.6" fill="none" stroke="#000" stroke-width=".25"/>
<path d="M221 69.4h5.1M221.8 70.2h3.5M222.5 71h2M223.3 71.7h.5M223.5 66.9v2.5M231.2 69.4h5.1M231.9 70.2h3.6M232.7 71h2M233.5 71.7h.5M233.7 66.9v2.5" fill="none" stroke="#262626" stroke-width=".25"/>
<path d="M213.4 59.3h20.3" fill="none" stroke="#0e0e0e" stroke-width=".25"/>
<circle cx="223.5" cy="59.3" r=".51" fill="#0e0e0e"/>
<circle cx="223.5" cy="59.3" r=".51" fill="none" stroke="#0e0e0e" stroke-width=".21"/>
<circle cx="213.4" cy="59.3" r=".51" fill="#0e0e0e"/>
<circle cx="213.4" cy="59.3" r=".51" fill="none" stroke="#0e0e0e" stroke-width=".21"/>
<text font-size="3.2" fill="#262626" x="81.1" y="145">Power</text>
<g font-size="2.5">
<text x="253.5" y="36">1</text>
<text x="253.4" y="38.5">2</text>
<text x="258.4" y="37.3">SIG</text>
<text x="258.4" y="39.8">GND</text>
<text x="263.8" y="38.5">GND</text>
<text x="271.4" y="37.3">3</text>
<text x="253.5" y="52.5">1</text>
<text x="258.4" y="53.8">SIG</text>
<text x="271.4" y="53.8">3</text>
<text x="253.4" y="55.1">2</text>
<text x="258.4" y="56.3">GND</text>
<text x="263.8" y="55.1">GND</text>
</g>
<g font-size="2.5" fill="#0e0e0e">
<text x="256.6" y="43.6">RF2</text>
<text x="256.6" y="60.2">RF3</text>
</g>
<g font-size="2.3">
<text x="37.9" y="11.7">1</text>
<text x="110.9" y="11.7">2</text>
<text x="184.1" y="11.7">3</text>
<text x="257.1" y="11.7">4</text>
<text x="3.9" y="33.3">A</text>
<text x="291.4" y="33.3">A</text>
<text x="44.8" y="38.4">B12</text>
<text x="46.1" y="40.9">L7</text>
<text x="52.3" y="39.7">VSSA</text>
<text x="75.8" y="39.7">VDDA1P3_RX_TX</text>
<text x="98.4" y="40.9">D2</text>
<text x="98.4" y="38.4">D3</text>
<text x="46.1" y="46">L9</text>
<text x="46.1" y="43.5">L8</text>
<text x="52.3" y="42.2">VSSA</text>
<text x="52.3" y="44.7">VSSA</text>
<text x="52.3" y="47.3">VSSA</text>
<text x="71.2" y="47.3">VDDA1P3_RX_SYNTH</text>
<text x="75.9" y="44.7">VDDA1P3_RX_LO</text>
<text x="76.1" y="42.2">VDDA1P3_RX_RF</text>
<text x="98.4" y="43.5">E2</text>
<text x="98.4" y="46">J3</text>
<text x="44.9" y="48.6">L10</text>
<text x="44.9" y="53.6">L12</text>
<text x="45.1" y="51.1">L11</text>
<text x="52.3" y="49.8">VSSA</text>
<text x="52.3" y="52.4">VSSA</text>
<text x="68.2" y="49.8">VDDA1P3_RX_VCO_LDO</text>
<text x="73.7" y="52.4">RX_VCO_LDO_OUT</text>
<text x="98.4" y="48.6">F2</text>
<text x="98.4" y="51.1">G2</text>
<text x="98.4" y="53.6">G3</text>
<text x="44.7" y="56.2">A12</text>
<text x="46.1" y="58.7">B1</text>
<text x="52.3" y="57.4">VSSA/TX_EXT_LO</text>
<text x="52.3" y="60">VSSA</text>
<text x="52.3" y="54.9">VSSA</text>
<text x="74.1" y="54.9">VDDA1P1_RX_VCO</text>
<text x="45.8" y="63.8">A4</text>
<text x="45.9" y="61.3">B2</text>
<text x="52.3" y="65.1">VSSA</text>
<text x="52.3" y="62.6">VSSA</text>
<text x="66.1" y="62.6">VDDA1P3_TX_LO_BUFFER</text>
<text x="76" y="65.1">VDDA1P3_TX_LO</text>
<text x="98.4" y="63.8">B9</text>
<text x="98.4" y="61.3">E3</text>
<text x="45.8" y="66.4">A6</text>
<text x="45.9" y="68.9">C2</text>
<text x="45.9" y="71.5">C7</text>
<text x="52.3" y="67.6">VSSA</text>
<text x="52.3" y="70.2">VSSA</text>
<text x="68.3" y="70.2">VDDA1P3_TX_VCO_LDO</text>
<text x="71.4" y="67.6">VDDA1P3_TX_SYNTH</text>
<text x="98.4" y="68.9">B10</text>
<text x="98.4" y="71.5">B11</text>
<text x="98.4" y="66.4">K3</text>
<text x="45.9" y="76.5">C9</text>
<text x="46" y="74">C8</text>
<text x="52.3" y="72.7">VSSA</text>
<text x="52.3" y="75.3">VSSA</text>
<text x="52.3" y="77.8">VSSA</text>
<text x="73.8" y="72.7">TX_VCO_LDO_OUT</text>
<text x="74.2" y="75.3">VDDA1P1_TX_VCO</text>
<text x="98.4" y="74">A11</text>
<text x="4" y="81.6">B</text>
<text x="44.7" y="79.1">C10</text>
<text x="45" y="81.6">C11</text>
<text x="52.3" y="80.3">VSSA</text>
<text x="52.3" y="82.9">VSSA</text>
<text x="291.5" y="81.6">B</text>
<text x="44.8" y="84.2">C12</text>
<text x="46" y="89.3">G1</text>
<text x="46.3" y="86.7">F3</text>
<text x="52.3" y="85.4">VSSA</text>
<text x="52.3" y="88">VSSA</text>
<text x="80.3" y="88">VDDA1P3_BB</text>
<text x="98.4" y="86.7">K4</text>
<text x="46.1" y="91.8">L2</text>
<text x="46.1" y="94.4">L3</text>
<text x="52.3" y="90.6">VSSA/RX_EXT_LO</text>
<text x="52.3" y="93.1">VSSA</text>
<text x="52.3" y="95.6">VSSA</text>
<text x="45.4" y="96.9">M4</text>
<text x="45.4" y="99.4">M6</text>
<text x="45.8" y="102">H2</text>
<text x="52.3" y="98.2">VSSA</text>
<text x="52.3" y="100.7">VSSA</text>
<text x="83.9" y="100.7">VDD_GPO</text>
<text x="98.4" y="99.4">B8</text>
<text x="98.4" y="102">F12</text>
<text x="45.8" y="107.1">H5</text>
<text x="45.9" y="104.5">H3</text>
<text x="52.3" y="103.3">VSSA</text>
<text x="52.3" y="105.8">VSSA</text>
<text x="75.9" y="105.8">VDD_INTERFACE</text>
<text x="79.1" y="103.3">VDDD1P3_DIG</text>
<text x="98.4" y="104.5">H12</text>
<text x="45.8" y="109.6">H6</text>
<text x="46.6" y="112.1">J2</text>
<text x="52.3" y="108.3">VSSA/SYNC_IN</text>
<text x="52.3" y="110.9">VSSA</text>
<text x="52.3" y="113.4">VSSA</text>
<text x="45.8" y="114.7">K2</text>
<text x="52.3" y="116">VSSA</text>
<text x="87.9" y="116">RBIAS</text>
<text x="98.4" y="114.7">L4</text>
<text x="44.7" y="124.9">K12</text>
<text x="4" y="130">C</text>
<text x="44.6" y="130">H10</text>
<text x="45.8" y="127.4">H7</text>
<text x="52.3" y="128.7">VSSD</text>
<text x="52.3" y="131.2">VSSD</text>
<text x="52.3" y="126.2">VSSD</text>
<text x="81.7" y="128.7">DNC/XTALP</text>
<text x="89.8" y="131.2">DNC</text>
<text x="98.4" y="130">M3</text>
<text x="98.4" y="127.4">M11</text>
<text x="291.5" y="130">C</text>
<text x="44.7" y="132.5">D12</text>
<text x="46.2" y="135">F7</text>
<text x="46.2" y="137.6">F9</text>
<text x="52.3" y="133.8">VSSD</text>
<text x="52.3" y="136.3">VSSD</text>
<text x="89.8" y="133.8">DNC</text>
<text x="98.4" y="132.5">A3</text>
<text x="44.7" y="142.7">G12</text>
<text x="45.2" y="140.1">F11</text>
<text x="52.3" y="138.9">VSSD</text>
<text x="52.3" y="141.4">VSSD</text>
<text x="52.3" y="144">VSSD</text>
<text x="4" y="178.3">D</text>
<text x="201.9" y="178.3">Title</text>
<text x="291.4" y="178.3">D</text>
<text x="201.9" y="185.9">Size</text>
<text x="214.6" y="185.9">Number</text>
<text x="265.5" y="185.9">Revision</text>
<text x="203.2" y="189.7">A4</text>
<text x="201.9" y="193.5">Date:</text>
<text x="201.9" y="196.1">File:</text>
<text x="213.3" y="193.5">5/13/2025</text>
<text x="252.8" y="196.1">Drawn By:</text>
<text x="252.8" y="193.5">Sheet</text>
<text x="259.6" y="193.5">of</text>
<text x="37.9" y="199.9">1</text>
<text x="110.9" y="199.9">2</text>
<text x="184.1" y="199.9">3</text>
<text x="257.1" y="199.9">4</text>
</g>
<g font-size="2.3" fill="#262626">
<text x="105.8" y="35.9">1V3_B</text>
<text x="164.2" y="33.3">1V3_A</text>
<text x="189.7" y="33.3">1V3_B</text>
<text x="238.8" y="35.9">TX_LO</text>
<text x="105.7" y="40.9">1V3_A</text>
<text x="249" y="46">GND</text>
<text x="165.1" y="51.1">GND</text>
<text x="175.3" y="51.1">GND</text>
<text x="190.5" y="51.1">GND</text>
<text x="200.7" y="51.1">GND</text>
<text x="210.9" y="51.1">GND</text>
<text x="238.8" y="52.4">RX_LO</text>
<text x="27.6" y="56.2">TX_LO</text>
<text x="105.8" y="58.7">1V3_B 1uF</text>
<text x="140.1" y="54.9">GND</text>
<text x="164.2" y="56.2">1V3_A</text>
<text x="189.7" y="56.2">1V3_B</text>
<text x="105.7" y="63.8">1V3_A</text>
<text x="249" y="63.8">GND</text>
<text x="271.9" y="66.4">GND</text>
<text x="140.1" y="75.3">GND</text>
<text x="165.1" y="74">GND</text>
<text x="190.5" y="74">GND</text>
<text x="200.7" y="74">GND</text>
<text x="210.9" y="74">GND</text>
<text x="221.1" y="74">GND</text>
<text x="231.3" y="74">GND</text>
<text x="164.2" y="81.6">1V3_A</text>
<text x="189.6" y="81.6">1V3_A</text>
<text x="27.6" y="89.3">RX_LO</text>
<text x="105.8" y="84.2">1V3_B</text>
<text x="100.4" y="96.9">VDDA_GPO C38</text>
<text x="124.8" y="100.7">GND</text>
<text x="128.7" y="96.9">1V3_B</text>
<text x="137.8" y="96.9">VDD_INTERFACE</text>
<text x="165.1" y="99.4">GND</text>
<text x="190.5" y="99.4">GND</text>
<text x="200.7" y="99.4">GND</text>
<text x="27.6" y="107.1">SYNC_IN</text>
<text x="106.6" y="132.5">GND</text>
<text x="37.9" y="152.9">GND</text>
</g>
<g font-size="2.3" fill="#0e0e0e">
<text x="116.4" y="41.2">C27</text>
<text x="169.8" y="40.7">C22</text>
<text x="180" y="40.7">C23</text>
<text x="195.3" y="40.7">C24</text>
<text x="205.5" y="40.7">C25</text>
<text x="215.6" y="40.7">C26</text>
<text x="169.8" y="43.2">0.1uF</text>
<text x="180" y="43.2">1uF</text>
<text x="195.3" y="43.2">0.1uF</text>
<text x="205.5" y="43.2">1uF</text>
<text x="215.6" y="43.2">0.1uF</text>
<text x="113.9" y="51.4">C28</text>
<text x="116.4" y="48.3">1nF</text>
<text x="121.8" y="52.6">R5</text>
<text x="121.8" y="57.2">1R</text>
<text x="116.4" y="61.6">C29</text>
<text x="169.8" y="63.6">C30</text>
<text x="195.3" y="63.6">C31</text>
<text x="205.5" y="63.6">C32</text>
<text x="215.6" y="63.6">C33</text>
<text x="225.8" y="63.6">C60</text>
<text x="236" y="63.6">C61</text>
<text x="113.9" y="71.7">C34</text>
<text x="116.4" y="68.7">1nF</text>
<text x="169.8" y="66.1">0.1uF</text>
<text x="195.3" y="66.1">0.1uF</text>
<text x="205.5" y="66.1">1uF</text>
<text x="215.6" y="66.1">0.1uF</text>
<text x="225.8" y="66.1">1uF</text>
<text x="236" y="66.1">0.1uF</text>
<text x="121.8" y="77.6">1R</text>
<text x="121.8" y="73">R6</text>
<text x="113.9" y="78.8">1uF</text>
<text x="169.8" y="89">C35</text>
<text x="195.3" y="89">C36</text>
<text x="205.5" y="89">C37</text>
<text x="169.8" y="91.6">0.1uF</text>
<text x="195.3" y="91.6">0.1uF</text>
<text x="205.5" y="91.6">1uF</text>
<text x="113.9" y="104.3">0.1uF</text>
<text x="119" y="111.9">1uF</text>
<text x="119" y="109.3">C39</text>
<text x="110.1" y="119.8">R7 GND</text>
<text x="110.1" y="122.3">14.3K</text>
</g>
<g font-size="1.9" fill="#1c1c1c">
<text x="53.1" y="30.9">U1B</text>
<text x="70.9" y="150.4">AD936X</text>
</g>
</svg>
